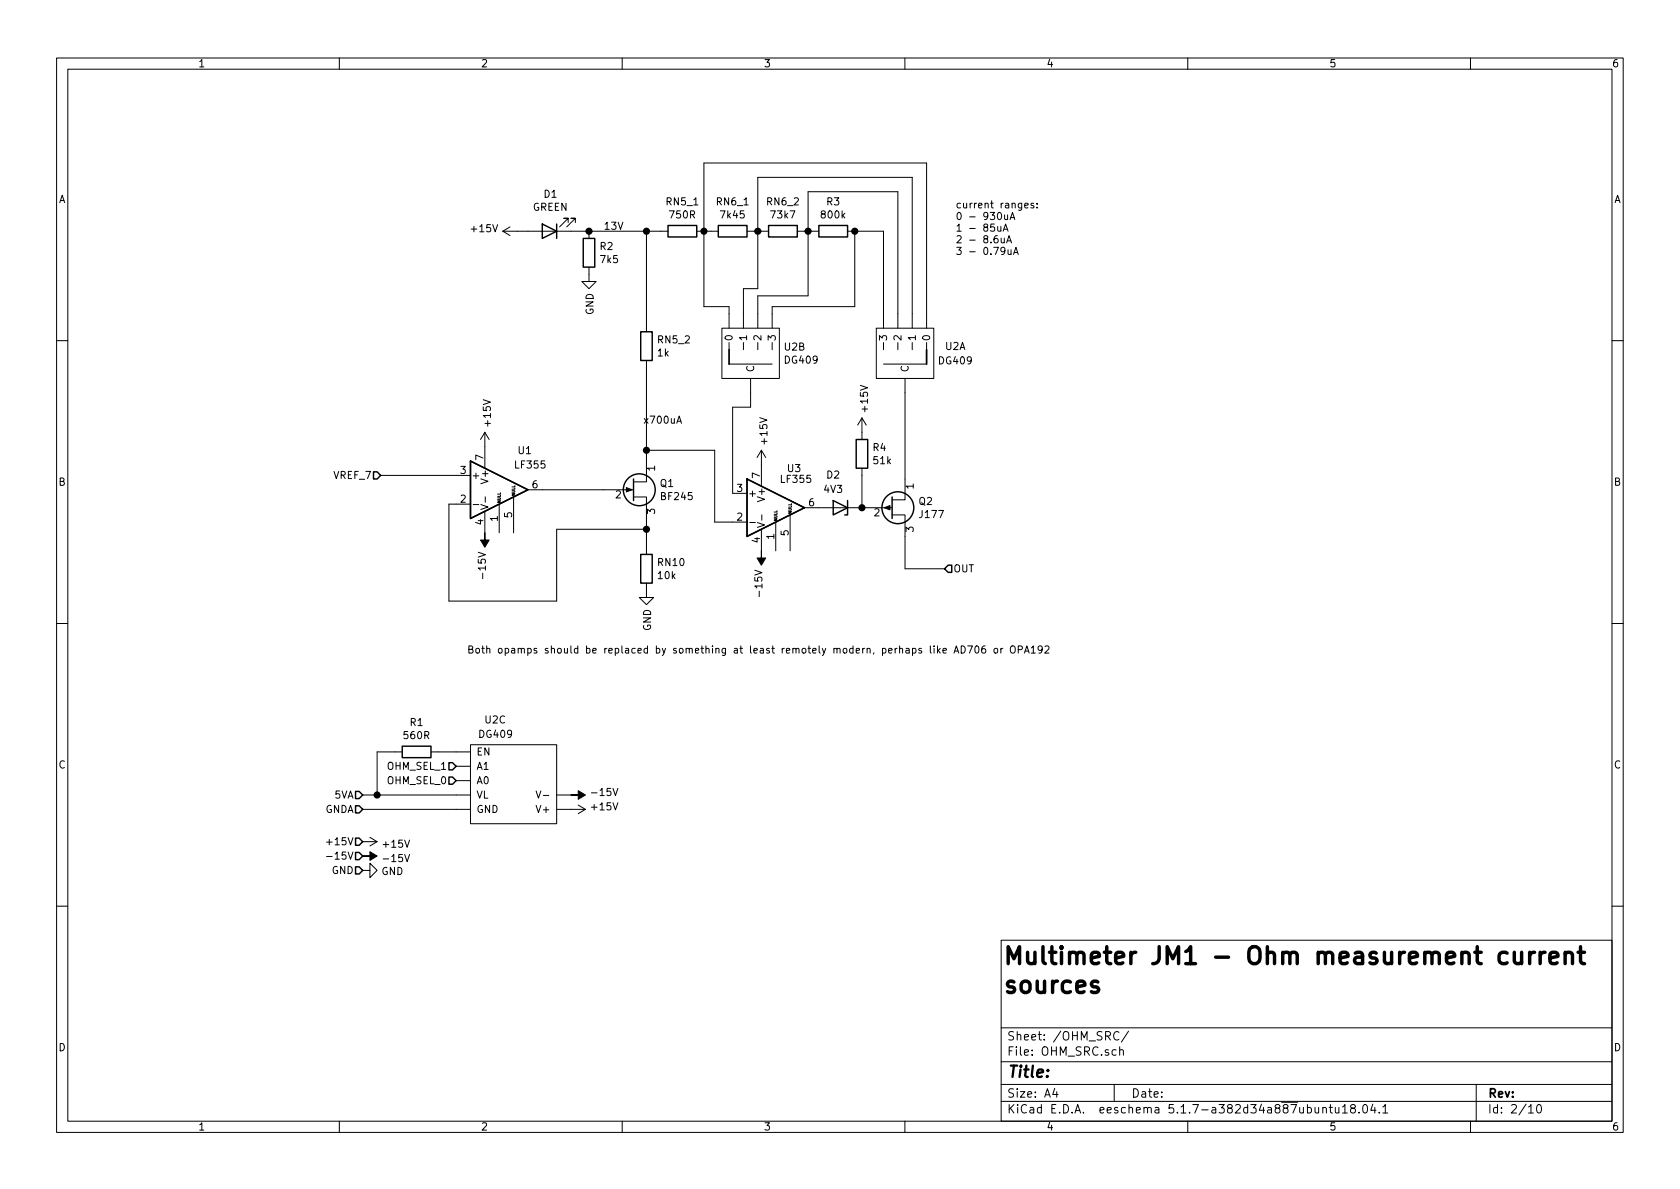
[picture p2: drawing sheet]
<svg xmlns="http://www.w3.org/2000/svg" width="297mm" height="210mm" viewBox="0 0 297 210" stroke-linecap="round" stroke-linejoin="round" font-family="sans-serif">
<g fill="none" stroke="#000" stroke-width=".18">
<path d="M10 10.3h277v189.9h-277zM12 12.2h273v186.1h-273zM60 10.3v1.9M110 10.3v1.9M160 10.3v1.9M210 10.3v1.9M260 10.3v1.9M100.5 39.4v-.8h-.8h.8l-1.6 1.5M101.7 39.4v-.8h-.7h.7l-1.5 1.5M177.6 38l.1 .8h.3l.2-.1M178.2 38v.8M178.6 38.8l.4-1.2 .4 1.2"/>
<path d="M178.7 38.5h.6M181.2 36.3l.6-.1-.1-.2-.3-.1-.2 .2 .1 .6h.4M182.8 36l-.4-.1-.1 .2v.2l.5 .1v.3h-.5M183.4 36.6v.2M183.4 36v.1M88.9 40.9h29.2M88.9 40.9l1.3 .8M90.2 40.1l-1.3 .8M104.1 47.2v2.6h1.3l-1.3 1.2-1.2-1.2h1.2M104.1 40.9v1.3M114.3 40.9v17.8M123.2 40.9h3.8"/>
<path d="M127.6 58h10.2v8.9h-10.2zM128.9 58v-3.8h-4.4v-25.4h39.3v29.2M131.4 58v-7h2.6v-19.6h27.3v26.6M132.1 40.9h3.8M134 58v-5.7h8.9v-18.4h15.8v24.1M141 40.9h3.8M149.9 40.9h6.3v17.1M151.1 40.9v13.3h-14.6v3.8M154.9 58h10.2v8.9h-10.2zM176.4 40.1l.1 .7 .3 .1 .2-.1M177 40.1v.8M177 42.1l.1 .8h.3l.2-.1"/>
<path d="M177.4 40.9l.4-1.3 .4 1.3M177.5 40.5h.6M177.6 42.1v.8M177.7 44.3l-.3 .2h-.2l-.2-.2v-.4l.2-.2h.2l.3 .3a.97 .97 0 0 1-.3 1h-.3M178 42.9l.4-1.2 .4 1.2M178.1 42.6h.6M178.2 44.2l.1 .8h.3l.2-.1M178.8 44.2v.8M179.2 45l.4-1.3 .4 1.3M179.3 44.6h.6M10 60.2h2M85.7 76.4v6.4"/>
<path d="M85.7 76.4l-.7 1.3M85.7 76.4l.8 1.3M114.3 63.7v21.5h-2.3M114.3 79.6h12.1v12.7h5.7M119.7 74.8l.4-1.2 .4 1.2M119.8 74.5h.6M128.9 60.6v1.2M128.9 64.4h7.6M131.4 60.6v1.2M132.7 66.9v5.1h-3.2v15.2h2.6M134 60.6v1.2M134.6 79.6l-.7 1.3"/>
<path d="M134.6 79.6v6.4M134.6 79.6l.8 1.3M136.5 60.6v1.2M152.4 73.9l-.8 1.3M152.4 73.9v3.8M152.4 73.9l.8 1.3M156.2 64.4h7.6M156.2 60.6v1.2M158.7 60.6v1.2M160 66.9v21.5h-2.3M161.3 60.6v1.2M163.8 60.6v1.2"/>
<path d="M285 60.2h2M67.3 84.1h15.9M83.2 89.1h-3.8v17.2h19v-12.7h15.9M83.7 89.2h1M85 89.2l1.3 .5-1.3 .4M85.7 90.4v3.8M85.8 87.9v.9M88.3 89.1v5.1M90.8 87.9v6.3M93.3 86.6h18.7M112 87.9h2.3v10.1M132.6 92.4h1"/>
<path d="M133.9 92.4l1.3 .4-1.3 .5M134.6 93.6v3.8M134.7 91v1M137.2 92.3v5.1M139.7 91.1v6.3M142.2 89.8h15.5M152.4 82.8v7M157.7 91.1h2.3v9.5h7M10 110.3h2M114.3 103.1v2.6h1.3l-1.3 1.2-1.3-1.2h1.3M165.8 114.2v1.3M165.9 115l.3 .5"/>
<path d="M166.2 114.6l-.4 .5M166.7 115.1l.6-.1v-.3l-.4-.1-.2 .2 .1 .6h.5M168.7 115.5l.4-1.3 .4 1.3M168.8 115.1h.6M170 114.2a.64 .64 0 0 1 .7 .7 .64 .64 0 0 1-.7 .6zM171.1 114.2h.8l-.5 1.3M172.5 114.3l.2-.1a.69 .69 0 0 1 .4 .7 .69 .69 0 0 1-.4 .6l-.3-.2v-.3zM174.2 114.2h-.3a.79 .79 0 0 0-.1 1.3l.4-.1v-.6l-.4-.1-.2 .3M175.9 114.7l.3-.1 .2 .2-.1 .6-.3 .1-.3-.2zM177 114.6v.9M177.3 114.6l-.3 .3M178.7 114.4l.2-.2a.45 .45 0 0 1 .6 .4v.5l-.2 .3h-.5a.92 .92 0 0 1-.1-1z"/>
<path d="M180 114.9l.6-.1 .2-.2-.1-.3-.2-.1h-.5v1.3M181.1 115.5l.5-1.3 .4 1.3M181.3 115.1h.6M182.3 114.6l.4-.4v1.3M182.3 115.5h.8M184.3 114.8l-.3 .2h-.3l-.2-.2 .2-.5 .3-.1 .2 .1a.87 .87 0 0 1-.3 1.2h-.2M184.8 114.3l.4-.1 .3 .4-.1 .2-.7 .7h.8M285 110.3h2M71.1 133h-4.4v7.6M76.2 133h7M80.6 138h2.6M80.6 135.5h2.6"/>
<path d="M83.2 131.7h15.2v14h-15.2zM94.8 139.9l.4 1.2 .4-1.2M57.7 148.9h1M57.7 151.5h1M64.1 153.9h1.3v1.3l1.3-1.3-1.3-1.3v1.3M64.1 143.1h19.1M64.1 140.6h19.1M64.1 148.8h2.6M65.4 148.1l1.3 .7M66.7 148.8l-1.3 .8M96.1 140.7h.9M98.4 143.1h5.1"/>
<path d="M98.4 140.6h2.6M102.2 142.4l1.3 .7M103.5 143.1l-1.3 .8M10 160.2h2M177 166.3h108v32h-108zM285 160.2h2M60 198.3v1.9M110 198.3v1.9M160 198.3v1.9M177 194.8h108M177 191.8h108M177 187.8h108"/>
<path d="M177 181.8h108M186.5 192.5l-.4 1h1M186.8 193v1M197 191.8v3M197.8 182.6a.7 .7 0 0 0-.9 .2 .7 .7 0 0 0 .2 .9 .55 .55 0 0 0 .7 .1M198 185.7a.37 .37 0 0 1 .6 .1v.8M198 185.1v1.5M199.5 182.3l-1.2 2M210 198.3v1.9M233.9 196v-.1a.37 .37 0 0 1 .6 .1v.8M233.9 195.8v1M235 195.8h.6"/>
<path d="M235.2 195.3v1.3l.4 .2M236.1 195.8v.9l.4 .1 .2-.1M236.7 195.8v1M237.4 195.8l.4-.5v1.5M237.4 196.8h.8M239.1 196l-.2-.2-.1-.2 .3-.3h.3l.2 .3v.2l-.7 .2a.48 .48 0 0 0 0 .7l.2 .1 .5-.1a.48 .48 0 0 0-.2-.7M240.3 196.7v.1M241.1 195.5l.3-.2a.94 .94 0 0 1 0 1.5l-.4-.3-.1-.6zM242.7 195.2l-.3 1.1h.9M243.1 195.8v1M243.9 196.7v.1M244.5 195.8l.4-.5v1.5"/>
<path d="M244.5 196.8h.9M260 198.3v1.9M261 191.8v6.5M270.3 195.8l.4-.5v1.5M270.3 196.8h.8M271.8 195.5l.4-.2a.94 .94 0 0 1 0 1.5 .79 .79 0 0 1-.4-1.3z"/>
</g>
<g fill="none" stroke="#000" stroke-width=".25">
<path d="M95.9 39.6l2.5 1.3-2.5 1.3zM98.4 39.6v2.6M118.1 39.9h5.1v2h-5.1zM127 39.9h5.1v2h-5.1zM135.9 39.9h5.1v2h-5.1zM144.8 39.9h5.1v2h-5.1zM103.1 42.2h2.1v5h-2.1zM113.3 58.7h2v5h-2zM151.4 77.7h2v5.1h-2zM66 83.4h.7l.6 .7-.6 .6h-.7zM83.2 81.5l10.1 5.1-10.1 5.1zM112 84.7v3.8"/>
<path d="M113.3 98h2v5.1h-2zM132.1 84.7l10.1 5.1-10.1 5.1zM147.3 88.5l2.6 1.3-2.6 1.3zM149.9 88.5v2.6h-.5M157.7 87.9v3.8M167.6 99.9h.7v1.3h-.7l-.6-.6zM62.9 139.9h.6l.6 .7-.6 .6h-.6zM71.1 131.9h5.1v2.1h-5.1zM79.4 134.9h.6l.6 .6-.6 .6h-.6zM79.4 137.4h.6l.6 .6-.6 .7h-.6zM62.9 148.2h.6l.6 .6-.6 .7h-.6zM62.9 153.3h.6l.6 .6-.6 .7h-.6z"/>
<path d="M62.9 150.7h.6l.6 .7-.6 .6h-.6zM62.9 142.5h.6l.6 .6-.6 .7h-.6z"/>
<circle cx="113" cy="86.6" r="2.82"/>
<circle cx="158.7" cy="89.8" r="2.82"/>
</g>
<path d="M85.7 94.2v1.3h.8l-.8 1.3-.7-1.3h.7zM110.7 86.2l1.1 .4-1.1 .4zM134.6 97.4v1.3h.8l-.8 1.2-.7-1.2h.7zM156.3 89.8l1.1-.4v.8zM64.1 151.4h1.3v-.8l1.3 .8-1.3 .7v-.7zM101 140.6h1.2v-.8l1.3 .8-1.3 .7v-.7z" fill="#000" stroke="#000" stroke-width=".18"/>
<path d="M128.9 61.8v2.6M163.8 61.8v2.6" fill="none" stroke="#000" stroke-width=".3"/>
<path d="M266.5 168.5l-.3-.1h-.6l-.4 .3-.2 .3v.8l.2 .3 .4 .3h.6l.3-.1M267.7 168.4v1.6l.2 .3a.81 .81 0 0 0 1.1-.2M269 168.4v2M270.5 168.4v2M271.3 168.4a.77 .77 0 0 0-.8 .6M272.3 168.4v2M273.2 168.4a.77 .77 0 0 0-.9 .6M274 169.4l1.5-.3-.2-.6-.3-.1h-.6l-.2 .1-.2 .3v1.2l.2 .3 .2 .1h.6l.3-.1M276.7 168.7a.76 .76 0 0 1 1.3 .1v1.6M276.7 168.4v2M279 168.4h1.2M279.5 167.4v2.6l.1 .3 .6 .1" fill="none" stroke="#000" stroke-width=".61"/>
<g fill="#000" stroke="#000" stroke-width=".25">
<circle cx="104.1" cy="40.9" r=".51"/>
<circle cx="114.3" cy="40.9" r=".51"/>
<circle cx="124.5" cy="40.9" r=".51"/>
<circle cx="134" cy="40.9" r=".51"/>
<circle cx="142.9" cy="40.9" r=".51"/>
<circle cx="151.1" cy="40.9" r=".51"/>
<circle cx="114.3" cy="79.6" r=".51"/>
<circle cx="114.3" cy="93.6" r=".51"/>
<circle cx="152.4" cy="89.8" r=".51"/>
<circle cx="66.7" cy="140.6" r=".51"/>
</g>
<g font-size="4.2">
<text x="177.2" y="170.6">Multimeter JM1 - Ohm measurement current</text>
<text x="177.2" y="175.7">sources</text>
</g>
<text font-size="2.8" x="178" y="190.5">Title:</text>
<g font-size="2.1">
<text x="178" y="184">Sheet: /OHM_SRC/</text>
<text x="178" y="186.7">File: OHM_SRC.sch</text>
<text x="178" y="196.9">KiCad E.D.A. eeschema 5.1.7-a382d34a887ubuntu18.04.1</text>
<text x="178" y="194.1">Size: A4</text>
<text x="200" y="194.1">Date:</text>
<text x="263" y="194.1">Rev:</text>
<text x="263" y="196.9">Id: 2/10</text>
</g>
<g font-size="1.8">
<text x="35" y="11.9">1</text>
<text x="85" y="11.9">2</text>
<text x="135" y="11.9">3</text>
<text x="185" y="11.9">4</text>
<text x="235" y="11.9">5</text>
<text x="285" y="11.9">6</text>
<text x="10.4" y="35.9">A</text>
<text x="96.2" y="35">D1</text>
<text x="285.4" y="35.9">A</text>
<text x="83.5" y="41.1">+15V</text>
<text x="94.2" y="37.3">GREEN</text>
<text x="106.7" y="40.6">13V</text>
<text x="117.9" y="36.3">RN5_1</text>
<text x="118.5" y="38.6">750R</text>
<text x="126.8" y="36.3">RN6_1</text>
<text x="127.6" y="38.6">7k45</text>
<text x="135.7" y="36.3">RN6_2</text>
<text x="136.4" y="38.6">73k7</text>
<text x="145.3" y="38.6">800k</text>
<text x="146.2" y="36.3">R3</text>
<text x="168.9" y="36.8">current ranges:</text>
<text x="168.9" y="38.9">0 - 930uA</text>
<text x="168.9" y="41">1 - 85uA</text>
<text x="106.1" y="44.2">R2</text>
<text x="106.2" y="46.5">7k5</text>
<text x="168.9" y="43">2 - 8.6uA</text>
<text x="168.9" y="45.1">3 - 0.79uA</text>
<text x="105" y="55.7" transform="rotate(-90 105 55.7)">GND</text>
<text x="116.3" y="63">1k</text>
<text x="116.4" y="60.7">RN5_2</text>
<text x="129.5" y="60" transform="rotate(-90 129.5 60)">0</text>
<text x="132.1" y="60" transform="rotate(-90 132.1 60)">1</text>
<text x="133.3" y="65.9" transform="rotate(-90 133.3 65.9)">C</text>
<text x="134.6" y="60" transform="rotate(-90 134.6 60)">2</text>
<text x="137.2" y="60" transform="rotate(-90 137.2 60)">3</text>
<text x="138.7" y="62">U2B</text>
<text x="138.9" y="64.3">DG409</text>
<text x="156.8" y="60" transform="rotate(-90 156.8 60)">3</text>
<text x="159.4" y="60" transform="rotate(-90 159.4 60)">2</text>
<text x="160.7" y="65.9" transform="rotate(-90 160.7 65.9)">C</text>
<text x="161.9" y="60" transform="rotate(-90 161.9 60)">1</text>
<text x="164.5" y="60" transform="rotate(-90 164.5 60)">0</text>
<text x="166.1" y="64.4">DG409</text>
<text x="167.2" y="61.9">U2A</text>
<text x="86.8" y="75.2" transform="rotate(-90 86.8 75.2)">+15V</text>
<text x="113.7" y="74.9">x700uA</text>
<text x="153.5" y="72.7" transform="rotate(-90 153.5 72.7)">+15V</text>
<text x="81.4" y="83.8">3</text>
<text x="85.5" y="81.4" transform="rotate(-90 85.5 81.4)">7</text>
<text x="91.2" y="82.8">LF355</text>
<text x="91.7" y="80.3">U1</text>
<text x="115.8" y="83.3" transform="rotate(-90 115.8 83.3)">1</text>
<text x="135.7" y="78.4" transform="rotate(-90 135.7 78.4)">+15V</text>
<text x="139.3" y="83.5">U3</text>
<text x="154.4" y="79.8">R4</text>
<text x="154.5" y="82.1">51k</text>
<text x="10.4" y="85.9">B</text>
<text x="59.1" y="84.7">VREF_7</text>
<text x="81.4" y="88.9">2</text>
<text x="83.3" y="84.7">+</text>
<text x="86.4" y="85.1" transform="rotate(-90 86.4 85.1)">V+</text>
<text x="94.1" y="86.4">6</text>
<text x="108.9" y="88.1">2</text>
<text x="116.8" y="86.1">Q1</text>
<text x="117" y="88.4">BF245</text>
<text x="130.3" y="87">3</text>
<text x="132.2" y="87.9">+</text>
<text x="134.4" y="84.6" transform="rotate(-90 134.4 84.6)">7</text>
<text x="135.3" y="88.3" transform="rotate(-90 135.3 88.3)">V+</text>
<text x="138.2" y="85.4">LF355</text>
<text x="143" y="89.5">6</text>
<text x="145.7" y="87.2">4V3</text>
<text x="146.2" y="84.6">D2</text>
<text x="161.5" y="86.5" transform="rotate(-90 161.5 86.5)">1</text>
<text x="162.5" y="89.3">Q2</text>
<text x="285.4" y="85.9">B</text>
<text x="85.5" y="92.8" transform="rotate(-90 85.5 92.8)">4</text>
<text x="88" y="92.2" transform="rotate(-90 88 92.2)">1</text>
<text x="90.6" y="91.5" transform="rotate(-90 90.6 91.5)">5</text>
<text x="115.8" y="90.9" transform="rotate(-90 115.8 90.9)">3</text>
<text x="130.3" y="92.1">2</text>
<text x="134.4" y="96" transform="rotate(-90 134.4 96)">4</text>
<text x="136.9" y="95.3" transform="rotate(-90 136.9 95.3)">1</text>
<text x="139.4" y="94.7" transform="rotate(-90 139.4 94.7)">5</text>
<text x="154.6" y="91.3">2</text>
<text x="161.5" y="94.1" transform="rotate(-90 161.5 94.1)">3</text>
<text x="162.7" y="91.6">J177</text>
<text x="85.9" y="101.9" transform="rotate(-90 85.9 101.9)">-15V</text>
<text x="116.4" y="100.1">RN10</text>
<text x="168.5" y="101.2">OUT</text>
<text x="116.4" y="102.4">10k</text>
<text x="134.8" y="105.1" transform="rotate(-90 134.8 105.1)">-15V</text>
<text x="115.1" y="111.6" transform="rotate(-90 115.1 111.6)">GND</text>
<text x="82.5" y="115.6">Both opamps should be replaced by something at least remotely modern, perhaps like AD706 or OPA192</text>
<text x="71.5" y="130.7">560R</text>
<text x="72.5" y="128.4">R1</text>
<text x="84.8" y="130.5">DG409</text>
<text x="85.8" y="127.9">U2C</text>
<text x="10.4" y="135.9">C</text>
<text x="68.6" y="136.1">OHM_SEL_1</text>
<text x="84.2" y="136.1">A1</text>
<text x="84.2" y="133.6">EN</text>
<text x="285.4" y="135.9">C</text>
<text x="57.4" y="143.8">GNDA</text>
<text x="59.2" y="141.2">5VA</text>
<text x="68.6" y="138.7">OHM_SEL_0</text>
<text x="84.2" y="138.7">A0</text>
<text x="84.2" y="143.8">GND</text>
<text x="84.2" y="141.2">VL</text>
<text x="95.2" y="143.8">V+</text>
<text x="104.7" y="143.3">+15V</text>
<text x="105" y="140.8">-15V</text>
<text x="58.4" y="149.5">+15V</text>
<text x="67.9" y="149.9">+15V</text>
<text x="58.7" y="154.6">GND</text>
<text x="58.9" y="152">-15V</text>
<text x="67.4" y="154.7">GND</text>
<text x="68.1" y="152.4">-15V</text>
<text x="10.4" y="185.9">D</text>
<text x="285.4" y="185.9">D</text>
<text x="35" y="199.9">1</text>
<text x="85" y="199.9">2</text>
<text x="135" y="199.9">3</text>
<text x="185" y="199.9">4</text>
<text x="235" y="199.9">5</text>
<text x="285" y="199.9">6</text>
</g>
<g font-size=".7">
<text x="88.5" y="89" transform="rotate(-90 88.5 89)">NULL</text>
<text x="91.1" y="87.8" transform="rotate(-90 91.1 87.8)">NULL</text>
<text x="137.4" y="92.2" transform="rotate(-90 137.4 92.2)">NULL</text>
<text x="140" y="90.9" transform="rotate(-90 140 90.9)">NULL</text>
</g>
</svg>
